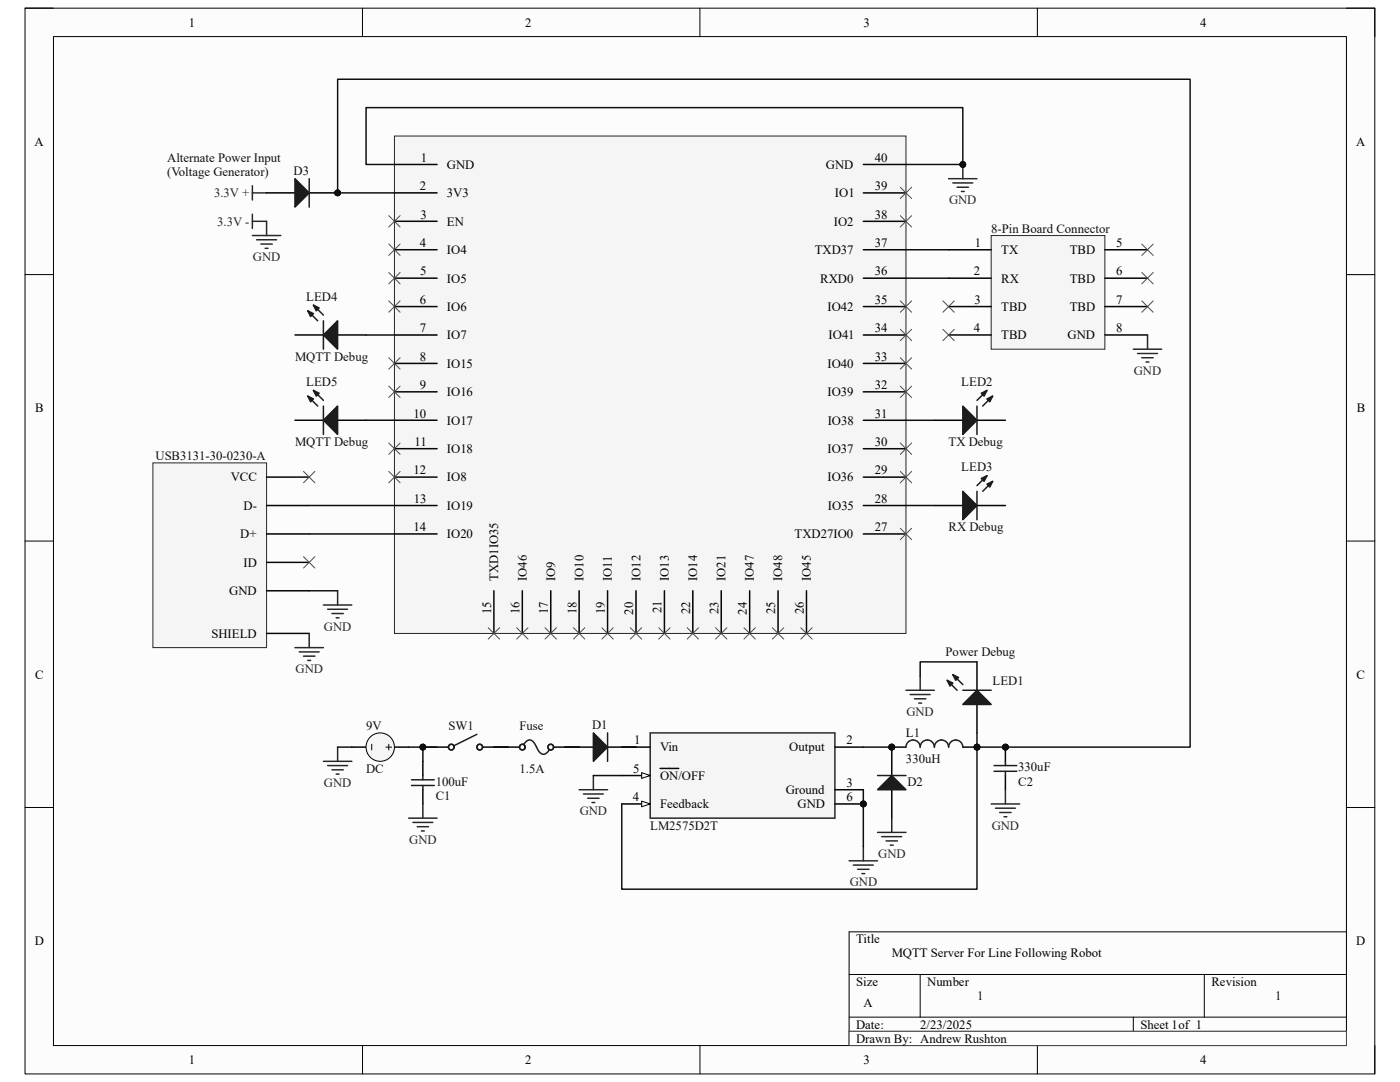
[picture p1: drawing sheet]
<svg xmlns="http://www.w3.org/2000/svg" width="279mm" height="216mm" viewBox="0 0 279 216" stroke-linecap="round" stroke-linejoin="round" font-family="sans-serif">
<path d="M5 1.6h269.4v212.7h-269.4z" fill-rule="evenodd" fill="#fcfcfc"/>
<path d="M5 1.6h269.4v212.7h-269.4z" fill="none" stroke="#000" stroke-width=".2"/>
<path d="M10.7 7.3h258v201.3h-258z" fill-rule="evenodd" fill="#fcfcfc"/>
<g fill="none" stroke="#000" stroke-width=".2">
<path d="M5 1.6h5.7M10.7 7.3h258v201.3h-258zM72.3 1.6v5.7M139.7 1.6v5.7M207 1.6v5.7M268.7 1.6h5.7v5.7M5 54.8h5.7M268.7 54.8h5.7M5 108h5.7M268.7 108h5.7M5 161.1h5.7M268.7 161.1h5.7"/>
<path d="M169.5 194.4h99.2M183.6 194.4v8.6M240.3 194.4v8.6M268.7 185.9h-99.2v22.7M72.3 208.6v5.7M139.7 208.6v5.7M169.5 203h99.2M169.5 205.8h99.2M207 208.6v5.7M226.2 203v5.6M274.4 208.6v5.7"/>
</g>
<path d="M78.7 27.1h102.1v99.3h-102.1z" fill-rule="evenodd" fill="#f5f5f5"/>
<path d="M78.7 27.1h102.1v99.3h-102.1z" fill="none" stroke="#262626" stroke-width=".2"/>
<g fill="none" stroke="#000" stroke-width=".3">
<path d="M78.7 32.8h8.5M78.7 38.5h8.5M172.3 32.8h8.5M172.3 38.5h8.5M78.7 44.2h8.5M78.7 49.8h8.5M78.7 55.5h8.5M172.3 44.2h8.5M172.3 49.8h8.5M172.3 55.5h8.5M78.7 61.2h8.5M78.7 66.8h8.5"/>
<path d="M78.7 72.5h8.5M78.7 78.2h8.5M172.3 61.2h8.5M172.3 66.8h8.5M172.3 72.5h8.5M172.3 78.2h8.5M78.7 83.9h8.5M78.7 89.5h8.5M78.7 95.2h8.5M172.3 83.9h8.5M172.3 95.2h8.5M172.3 89.5h8.5"/>
<path d="M78.7 100.9h8.5M78.7 106.5h8.5M98.6 117.9v8.5M104.2 117.9v8.5M109.9 117.9v8.5M115.6 117.9v8.5M121.3 117.9v8.5M126.9 117.9v8.5M132.6 117.9v8.5M138.3 117.9v8.5M143.9 117.9v8.5M149.6 117.9v8.5"/>
<path d="M155.3 117.9v8.5M161 117.9v8.5M172.3 100.9h8.5M172.3 106.5h8.5"/>
</g>
<circle cx="172.3" cy="160.4" r=".57" fill="#0e0e0e"/>
<circle cx="172.3" cy="160.4" r=".57" fill="none" stroke="#0e0e0e" stroke-width=".2"/>
<path d="M129.8 146.2h36.8v17.1h-36.8z" fill-rule="evenodd" fill="#f5f5f5"/>
<path d="M129.8 146.2h36.8v17.1h-36.8z" fill="none" stroke="#262626" stroke-width=".3"/>
<path d="M124.1 154.7h5.7" fill="none" stroke="#000" stroke-width=".3"/>
<path d="M128.1 154.2l1.7 .5-1.7 .6z" fill="#fbfbfb"/>
<path d="M128.1 154.2l1.7 .5-1.7 .6z" fill="none" stroke="#000" stroke-width=".2"/>
<path d="M131.7 153.3h3.7M124.1 160.4h5.7" fill="none" stroke="#000" stroke-width=".3"/>
<path d="M128.1 159.9l1.7 .5-1.7 .6z" fill="#fbfbfb"/>
<path d="M128.1 159.9l1.7 .5-1.7 .6z" fill="none" stroke="#000" stroke-width=".2"/>
<path d="M124.1 149.1h5.7M166.6 157.6h5.7M166.6 149.1h5.7M166.6 160.4h5.7" fill="none" stroke="#000" stroke-width=".3"/>
<circle cx="172.3" cy="160.4" r=".57" fill="#0e0e0e"/>
<circle cx="172.3" cy="160.4" r=".57" fill="none" stroke="#0e0e0e" stroke-width=".2"/>
<path d="M30.5 92.4h22.7v36.8h-22.7z" fill-rule="evenodd" fill="#f5f5f5"/>
<path d="M30.5 92.4h22.7v36.8h-22.7z" fill="none" stroke="#262626" stroke-width=".2"/>
<path d="M53.2 95.2h8.5M53.2 100.9h8.5M53.2 106.5h8.5M53.2 112.2h8.5M53.2 117.9h8.5M53.2 126.4h8.5M70.2 149.1h2.9M78.7 149.1h2.9" fill="none" stroke="#000" stroke-width=".3"/>
<path d="M67.4 117.9v2.8M58.9 129.2h5.6M59.7 130.1h4M60.6 130.9h2.2M61.4 131.8h.6M61.7 126.4v2.8M64.5 120.7h5.7M65.4 121.6h4M66.2 122.4h2.3M67.1 123.3h.6" fill="none" stroke="#262626" stroke-width=".3"/>
<circle cx="75.9" cy="149.1" r="2.83" fill="#f5f5f5"/>
<g fill="none" stroke="#000" stroke-width=".2">
<path d="M74.2 148.5v1.1M77 149.1h1.2M77.6 148.5v1.1"/>
<circle cx="75.9" cy="149.1" r="2.83"/>
</g>
<path d="M84.4 151.9v2.8M84.4 157.6v2.8" fill="none" stroke="#000" stroke-width=".3"/>
<path d="M82.1 155.6h4.6M82.1 156.7h4.6M84.4 154.7v.9M84.4 156.7v.9" fill="none" stroke="#1c1c1c" stroke-width=".3"/>
<path d="M64.5 151.9h5.7M65.4 152.8h4M66.2 153.6h2.3M67.1 154.5h.6M67.4 149.1v2.8M81.6 163.3h5.6M82.4 164.1h4M83.3 165h2.2M84.1 165.8h.6M84.4 160.4v2.9" fill="none" stroke="#262626" stroke-width=".3"/>
<circle cx="84.4" cy="149.1" r=".57" fill="#0e0e0e"/>
<circle cx="84.4" cy="149.1" r=".57" fill="none" stroke="#0e0e0e" stroke-width=".2"/>
<path d="M84.4 149.1h5.1" fill="none" stroke="#000" stroke-width=".3"/>
<circle cx="84.4" cy="149.1" r=".57" fill="#0e0e0e"/>
<circle cx="84.4" cy="149.1" r=".57" fill="none" stroke="#0e0e0e" stroke-width=".2"/>
<path d="M96.3 149.1h7.4M110.5 149.1h7.9M121.3 149.1h5.6" fill="none" stroke="#000" stroke-width=".3"/>
<g fill="none" stroke="#1c1c1c" stroke-width=".3">
<path d="M95.2 146.5l-4.6 2.3M104.5 148.5a1.14 1.14 0 0 1 1.8-.6l.9 1.4a1.22 1.22 0 0 0 2 .8l.4-.5"/>
<circle cx="90.1" cy="149.1" r=".57"/>
<circle cx="95.7" cy="149.1" r=".57"/>
<circle cx="104.2" cy="149.1" r=".57"/>
<circle cx="109.9" cy="149.1" r=".57"/>
</g>
<path d="M118.4 146.2l2.9 2.9-2.9 2.8z" fill="#1c1c1c"/>
<path d="M118.4 146.2l2.9 2.9-2.9 2.8zM121.3 146.2v5.7" fill="none" stroke="#1c1c1c" stroke-width=".3"/>
<path d="M115.6 157.6h5.7M116.4 158.4h4M117.3 159.3h2.3M118.4 154.7v2.9M118.1 160.1h.6M169.5 171.8h5.6M170.3 172.6h4M171.2 173.5h2.2M172 174.3h.6M172.3 168.9v2.9" fill="none" stroke="#262626" stroke-width=".3"/>
<circle cx="178" cy="149.1" r=".57" fill="#0e0e0e"/>
<circle cx="178" cy="149.1" r=".57" fill="none" stroke="#0e0e0e" stroke-width=".2"/>
<path d="M178 149.1v5.6M178 157.6v5.7" fill="none" stroke="#000" stroke-width=".3"/>
<circle cx="178" cy="149.1" r=".57" fill="#0e0e0e"/>
<circle cx="178" cy="149.1" r=".57" fill="none" stroke="#0e0e0e" stroke-width=".2"/>
<path d="M175.1 157.6l2.9-2.9 2.8 2.9z" fill="#1c1c1c"/>
<path d="M175.1 157.6l2.9-2.9 2.8 2.9zM175.1 154.7h5.7" fill="none" stroke="#1c1c1c" stroke-width=".3"/>
<path d="M175.1 166.1h5.7M176 166.9h3.9M176.8 167.8h2.3M177.7 168.6h.6M178 163.3v2.8" fill="none" stroke="#262626" stroke-width=".3"/>
<circle cx="178" cy="149.1" r=".57" fill="#0e0e0e"/>
<circle cx="178" cy="149.1" r=".57" fill="none" stroke="#0e0e0e" stroke-width=".2"/>
<circle cx="195" cy="149.1" r=".57" fill="#0e0e0e"/>
<circle cx="195" cy="149.1" r=".57" fill="none" stroke="#0e0e0e" stroke-width=".2"/>
<path d="M178 149.1h2.8" fill="none" stroke="#000" stroke-width=".3"/>
<circle cx="178" cy="149.1" r=".57" fill="#0e0e0e"/>
<circle cx="178" cy="149.1" r=".57" fill="none" stroke="#0e0e0e" stroke-width=".2"/>
<path d="M192.2 149.1h2.8" fill="none" stroke="#000" stroke-width=".3"/>
<circle cx="195" cy="149.1" r=".57" fill="#0e0e0e"/>
<circle cx="195" cy="149.1" r=".57" fill="none" stroke="#0e0e0e" stroke-width=".2"/>
<path d="M180.8 149.1a1.42 1.42 0 0 1 1.4-1.4 1.42 1.42 0 0 1 1.4 1.4 1.42 1.42 0 0 1 1.5-1.4 1.42 1.42 0 0 1 1.4 1.4 1.42 1.42 0 0 1 1.4-1.4 1.42 1.42 0 0 1 1.4 1.4 1.42 1.42 0 0 1 1.4-1.4 1.42 1.42 0 0 1 1.5 1.4" fill="none" stroke="#1c1c1c" stroke-width=".3"/>
<circle cx="200.7" cy="149.1" r=".57" fill="#0e0e0e"/>
<circle cx="200.7" cy="149.1" r=".57" fill="none" stroke="#0e0e0e" stroke-width=".2"/>
<path d="M200.6 149.1v2.8M200.6 154.7v2.9" fill="none" stroke="#000" stroke-width=".3"/>
<circle cx="200.7" cy="149.1" r=".57" fill="#0e0e0e"/>
<circle cx="200.7" cy="149.1" r=".57" fill="none" stroke="#0e0e0e" stroke-width=".2"/>
<path d="M198.4 152.8h4.5M198.4 153.9h4.5M200.6 151.9v.9M200.6 153.9v.8" fill="none" stroke="#1c1c1c" stroke-width=".3"/>
<path d="M189.3 35.7h5.7M190.2 36.5h3.9M191 37.4h2.3M191.9 38.2h.5M192.2 32.8v2.9M200.6 157.6v2.8M197.8 160.4h5.7M198.7 161.3h3.9M199.5 162.1h2.3M200.4 163h.5" fill="none" stroke="#262626" stroke-width=".3"/>
<circle cx="192.1" cy="32.8" r=".57" fill="#0e0e0e"/>
<circle cx="192.1" cy="32.8" r=".57" fill="none" stroke="#0e0e0e" stroke-width=".2"/>
<path d="M60.6 94.1l2.2 2.2M62.8 94.1l-2.2 2.2M60.6 111.1l2.2 2.2M62.8 111.1l-2.2 2.2" fill="none" stroke="#4c4c4c" stroke-width=".2"/>
<path d="M197.8 47h22.7v22.7h-22.7z" fill-rule="evenodd" fill="#f5f5f5"/>
<path d="M197.8 47h22.7v22.7h-22.7z" fill="none" stroke="#262626" stroke-width=".2"/>
<path d="M189.3 49.8h8.5M189.3 55.5h8.5M220.5 49.8h8.5M220.5 55.5h8.5M189.3 61.2h8.5M189.3 66.8h8.5M220.5 61.2h8.5M220.5 66.8h8.5M195 132.1v5.6M195 140.6v5.6" fill="none" stroke="#000" stroke-width=".3"/>
<path d="M226.2 69.7h5.6M227 70.5h4M227.9 71.4h2.2M228.7 72.2h.6M229 66.8v2.9" fill="none" stroke="#262626" stroke-width=".3"/>
<path d="M195 137.7l2.8 2.9h-5.6z" fill="#1c1c1c"/>
<path d="M189 135.8l2 1.9M190.2 134.6l2 2M195 137.7l2.8 2.9h-5.6z" fill="none" stroke="#1c1c1c" stroke-width=".3"/>
<path d="M190.2 134.6l1.1 .6-.6 .6z" fill="#1c1c1c"/>
<path d="M190.2 134.6l1.1 .6-.6 .6z" fill="none" stroke="#1c1c1c" stroke-width=".3"/>
<path d="M189 135.8l1.2 .5-.6 .6z" fill="#1c1c1c"/>
<path d="M189 135.8l1.2 .5-.6 .6zM192.2 137.7h5.6" fill="none" stroke="#1c1c1c" stroke-width=".3"/>
<path d="M186.5 83.9h5.7M195 83.9h5.6" fill="none" stroke="#000" stroke-width=".3"/>
<path d="M192.2 81l2.8 2.9-2.8 2.8z" fill="#1c1c1c"/>
<path d="M197 77.9l-2 2M198.1 79l-2 2M192.2 81l2.8 2.9-2.8 2.8z" fill="none" stroke="#1c1c1c" stroke-width=".3"/>
<path d="M197 79.6l1.1-.6-.6 1.2z" fill="#1c1c1c"/>
<path d="M197 79.6l1.1-.6-.6 1.2z" fill="none" stroke="#1c1c1c" stroke-width=".3"/>
<path d="M195.8 78.5l1.2-.6-.6 1.1z" fill="#1c1c1c"/>
<path d="M195.8 78.5l1.2-.6-.6 1.1zM195 81v5.7" fill="none" stroke="#1c1c1c" stroke-width=".3"/>
<path d="M186.5 100.9h5.7M195 100.9h5.6" fill="none" stroke="#000" stroke-width=".3"/>
<path d="M192.2 98l2.8 2.9-2.8 2.8z" fill="#1c1c1c"/>
<path d="M192.2 98l2.8 2.9-2.8 2.8zM197 94.9l-2 2M198.1 96.1l-2 1.9" fill="none" stroke="#1c1c1c" stroke-width=".3"/>
<path d="M197 96.6l1.1-.5-.6 1.1z" fill="#1c1c1c"/>
<path d="M197 96.6l1.1-.5-.6 1.1z" fill="none" stroke="#1c1c1c" stroke-width=".3"/>
<path d="M195.8 95.5l1.2-.6-.6 1.2z" fill="#1c1c1c"/>
<path d="M195 98v5.7M195.8 95.5l1.2-.6-.6 1.2z" fill="none" stroke="#1c1c1c" stroke-width=".3"/>
<path d="M58.9 66.8h5.6M67.4 66.8h5.6" fill="none" stroke="#000" stroke-width=".3"/>
<path d="M67.4 64v5.7l-2.9-2.9z" fill="#1c1c1c"/>
<path d="M61.4 62l2 2M62.6 60.9l1.9 2M67.4 64v5.7l-2.9-2.9z" fill="none" stroke="#1c1c1c" stroke-width=".3"/>
<path d="M61.4 62l1.2 .6-.6 .6z" fill="#1c1c1c"/>
<path d="M61.4 62l1.2 .6-.6 .6z" fill="none" stroke="#1c1c1c" stroke-width=".3"/>
<path d="M62.6 60.9l1.1 .6-.6 .5z" fill="#1c1c1c"/>
<path d="M62.6 60.9l1.1 .6-.6 .5zM64.5 64v5.7" fill="none" stroke="#1c1c1c" stroke-width=".3"/>
<path d="M58.9 83.9h5.6M67.4 83.9h5.6" fill="none" stroke="#000" stroke-width=".3"/>
<path d="M64.5 83.9l2.9-2.9v5.7z" fill="#1c1c1c"/>
<path d="M61.4 79l2 2M62.6 77.9l1.9 2M64.5 83.9l2.9-2.9v5.7z" fill="none" stroke="#1c1c1c" stroke-width=".3"/>
<path d="M61.4 79l1.2 .6-.6 .6z" fill="#1c1c1c"/>
<path d="M61.4 79l1.2 .6-.6 .6z" fill="none" stroke="#1c1c1c" stroke-width=".3"/>
<path d="M62.6 77.9l1.1 .6-.6 .5z" fill="#1c1c1c"/>
<path d="M62.6 77.9l1.1 .6-.6 .5zM64.5 81v5.7" fill="none" stroke="#1c1c1c" stroke-width=".3"/>
<path d="M50.4 37.1v2.8M50.4 38.5h2.8M50.4 47h5.6M51.2 47.8h4M52.1 48.7h2.2M52.9 49.5h.6M53.2 44.2v2.8M180.8 137.7h5.7M181.7 138.6h3.9M182.5 139.4h2.3M183.6 134.9v2.8M183.4 140.3h.5" fill="none" stroke="#262626" stroke-width=".3"/>
<circle cx="67.4" cy="38.5" r=".57" fill="#0e0e0e"/>
<circle cx="67.4" cy="38.5" r=".57" fill="none" stroke="#0e0e0e" stroke-width=".2"/>
<path d="M53.2 38.5h5.7M61.7 38.5h5.7" fill="none" stroke="#000" stroke-width=".3"/>
<circle cx="67.4" cy="38.5" r=".57" fill="#0e0e0e"/>
<circle cx="67.4" cy="38.5" r=".57" fill="none" stroke="#0e0e0e" stroke-width=".2"/>
<path d="M58.9 35.7l2.8 2.8-2.8 2.8z" fill="#1c1c1c"/>
<path d="M58.9 35.7l2.8 2.8-2.8 2.8zM61.7 35.7v5.6" fill="none" stroke="#1c1c1c" stroke-width=".3"/>
<path d="M50.4 42.7v2.9M50.4 44.2h2.8" fill="none" stroke="#262626" stroke-width=".3"/>
<g fill="none" stroke="#4c4c4c" stroke-width=".2">
<path d="M179.7 37.4l2.2 2.2M181.9 37.4l-2.2 2.2M77.6 43l2.3 2.3M77.6 48.7l2.3 2.3M77.6 54.4l2.3 2.2M79.9 43l-2.3 2.3M79.9 48.7l-2.3 2.3M79.9 54.4l-2.3 2.2M179.7 43l2.2 2.3M181.9 43l-2.2 2.3M227.9 54.4l2.2 2.2M227.9 48.7l2.2 2.3"/>
<path d="M230.1 54.4l-2.2 2.2M230.1 48.7l-2.2 2.3M77.6 60l2.3 2.3M77.6 71.4l2.3 2.2M77.6 77.1l2.3 2.2M79.9 60l-2.3 2.3M79.9 71.4l-2.3 2.2M79.9 77.1l-2.3 2.2M179.7 60l2.2 2.3M179.7 65.7l2.2 2.3M179.7 71.4l2.2 2.2M179.7 77.1l2.2 2.2"/>
<path d="M181.9 60l-2.2 2.3M181.9 65.7l-2.2 2.3M181.9 71.4l-2.2 2.2M181.9 77.1l-2.2 2.2M188.2 65.7l2.2 2.3M188.2 60l2.2 2.3M190.4 65.7l-2.2 2.3M190.4 60l-2.2 2.3M227.9 60l2.2 2.3M230.1 60l-2.2 2.3M77.6 88.4l2.3 2.3M77.6 94.1l2.3 2.2"/>
<path d="M79.9 88.4l-2.3 2.3M79.9 94.1l-2.3 2.2M179.7 88.4l2.2 2.3M179.7 94.1l2.2 2.2M181.9 88.4l-2.2 2.3M181.9 94.1l-2.2 2.2M179.7 105.4l2.2 2.3M181.9 105.4l-2.2 2.3M97.4 125.3l2.3 2.2M99.7 125.3l-2.3 2.2M103.1 125.3l2.3 2.2M105.4 125.3l-2.3 2.2"/>
<path d="M108.8 125.3l2.2 2.2M111 125.3l-2.2 2.2M114.4 125.3l2.3 2.2M116.7 125.3l-2.3 2.2M120.1 125.3l2.3 2.2M122.4 125.3l-2.3 2.2M125.8 125.3l2.3 2.2M128.1 125.3l-2.3 2.2M131.5 125.3l2.2 2.2M133.7 125.3l-2.2 2.2M137.1 125.3l2.3 2.2M139.4 125.3l-2.3 2.2"/>
<path d="M142.8 125.3l2.3 2.2M145.1 125.3l-2.3 2.2M148.5 125.3l2.2 2.2M150.7 125.3l-2.2 2.2M154.1 125.3l2.3 2.2M156.4 125.3l-2.3 2.2M159.8 125.3l2.3 2.2M162.1 125.3l-2.3 2.2"/>
</g>
<path d="M61.7 117.9h5.7M61.7 100.9h17M61.7 106.5h17M67.4 149.1h2.8M81.6 149.1h5.6" fill="none" stroke="#0e0e0e" stroke-width=".3"/>
<circle cx="84.4" cy="149.1" r=".57" fill="#0e0e0e"/>
<circle cx="84.4" cy="149.1" r=".57" fill="none" stroke="#0e0e0e" stroke-width=".2"/>
<path d="M172.3 160.4v8.5" fill="none" stroke="#0e0e0e" stroke-width=".3"/>
<circle cx="172.3" cy="160.4" r=".57" fill="#0e0e0e"/>
<circle cx="172.3" cy="160.4" r=".57" fill="none" stroke="#0e0e0e" stroke-width=".2"/>
<path d="M118.4 154.7h5.7M172.3 149.1h5.7" fill="none" stroke="#0e0e0e" stroke-width=".3"/>
<circle cx="178" cy="149.1" r=".57" fill="#0e0e0e"/>
<circle cx="178" cy="149.1" r=".57" fill="none" stroke="#0e0e0e" stroke-width=".2"/>
<path d="M195 149.1v28.3h-70.9v-17" fill="none" stroke="#0e0e0e" stroke-width=".3"/>
<circle cx="195" cy="149.1" r=".57" fill="#0e0e0e"/>
<circle cx="195" cy="149.1" r=".57" fill="none" stroke="#0e0e0e" stroke-width=".2"/>
<path d="M195 149.1h5.6" fill="none" stroke="#0e0e0e" stroke-width=".3"/>
<circle cx="195" cy="149.1" r=".57" fill="#0e0e0e"/>
<circle cx="195" cy="149.1" r=".57" fill="none" stroke="#0e0e0e" stroke-width=".2"/>
<circle cx="200.7" cy="149.1" r=".57" fill="#0e0e0e"/>
<circle cx="200.7" cy="149.1" r=".57" fill="none" stroke="#0e0e0e" stroke-width=".2"/>
<path d="M180.8 32.8h11.4" fill="none" stroke="#0e0e0e" stroke-width=".3"/>
<circle cx="192.1" cy="32.8" r=".57" fill="#0e0e0e"/>
<circle cx="192.1" cy="32.8" r=".57" fill="none" stroke="#0e0e0e" stroke-width=".2"/>
<path d="M172.3 157.6v2.8" fill="none" stroke="#0e0e0e" stroke-width=".3"/>
<circle cx="172.3" cy="160.4" r=".57" fill="#0e0e0e"/>
<circle cx="172.3" cy="160.4" r=".57" fill="none" stroke="#0e0e0e" stroke-width=".2"/>
<path d="M84.4 149.1v2.8M98.6 149.1h2.8M112.7 149.1h2.9M124.1 149.1h2.8" fill="none" stroke="#0e0e0e" stroke-width=".3"/>
<circle cx="84.4" cy="149.1" r=".57" fill="#0e0e0e"/>
<circle cx="84.4" cy="149.1" r=".57" fill="none" stroke="#0e0e0e" stroke-width=".2"/>
<path d="M78.7 32.8h-5.6v-11.3h119.1v11.3M180.8 49.8h8.5M180.8 55.5h8.5M73 66.8h5.7M73 83.9h5.7M180.8 83.9h5.7M180.8 100.9h5.7M195 132.1h-11.4v2.8" fill="none" stroke="#0e0e0e" stroke-width=".3"/>
<circle cx="192.1" cy="32.8" r=".57" fill="#0e0e0e"/>
<circle cx="192.1" cy="32.8" r=".57" fill="none" stroke="#0e0e0e" stroke-width=".2"/>
<path d="M195 146.2v2.9" fill="none" stroke="#0e0e0e" stroke-width=".3"/>
<circle cx="195" cy="149.1" r=".57" fill="#0e0e0e"/>
<circle cx="195" cy="149.1" r=".57" fill="none" stroke="#0e0e0e" stroke-width=".2"/>
<path d="M78.7 38.5h-11.3v-22.7h170.1v133.3h-36.9" fill="none" stroke="#0e0e0e" stroke-width=".3"/>
<circle cx="200.7" cy="149.1" r=".57" fill="#0e0e0e"/>
<circle cx="200.7" cy="149.1" r=".57" fill="none" stroke="#0e0e0e" stroke-width=".2"/>
<circle cx="67.4" cy="38.5" r=".57" fill="#0e0e0e"/>
<circle cx="67.4" cy="38.5" r=".57" fill="none" stroke="#0e0e0e" stroke-width=".2"/>
<path d="M169.5 205.8h99.2v2.8h-99.2z" fill-rule="evenodd" fill="#fefefe"/>
<path d="M169.5 205.8h99.2v2.8h-99.2z" fill="none" stroke="#434343" stroke-width=".2"/>
<g font-size="2.5">
<text x="37.7" y="5.3">1</text>
<text x="104.8" y="5.3">2</text>
<text x="172.3" y="5.3">3</text>
<text x="239.5" y="5.3">4</text>
<text x="6.9" y="29.1">A</text>
<text x="270.6" y="29.1">A</text>
<text x="84" y="32.3">1</text>
<text x="89.2" y="33.7">GND</text>
<text x="164.8" y="33.7">GND</text>
<text x="174.6" y="32.3">40</text>
<text x="83.8" y="37.9">2</text>
<text x="89.2" y="39.4">3V3</text>
<text x="166.6" y="39.4">IO1</text>
<text x="174.6" y="37.9">39</text>
<text x="83.9" y="43.6">3</text>
<text x="89.2" y="45">EN</text>
<text x="166.4" y="45">IO2</text>
<text x="174.6" y="43.6">38</text>
<text x="83.8" y="49.3">4</text>
<text x="89.2" y="50.7">IO4</text>
<text x="162.6" y="50.7">TXD37</text>
<text x="174.6" y="49.3">37</text>
<text x="194.6" y="49.3">1</text>
<text x="199.8" y="50.7">TX</text>
<text x="213.5" y="50.7">TBD</text>
<text x="222.8" y="49.3">5</text>
<text x="83.9" y="54.9">5</text>
<text x="89.2" y="56.4">IO5</text>
<text x="163.7" y="56.4">RXD0</text>
<text x="174.6" y="54.9">36</text>
<text x="194.4" y="54.9">2</text>
<text x="199.8" y="56.4">RX</text>
<text x="213.5" y="56.4">TBD</text>
<text x="222.8" y="54.9">6</text>
<text x="83.8" y="60.6">6</text>
<text x="89.2" y="62.1">IO6</text>
<text x="165.1" y="62.1">IO42</text>
<text x="174.6" y="60.6">35</text>
<text x="194.5" y="60.6">3</text>
<text x="199.8" y="62.1">TBD</text>
<text x="213.5" y="62.1">TBD</text>
<text x="222.8" y="60.6">7</text>
<text x="83.8" y="66.3">7</text>
<text x="83.8" y="72">8</text>
<text x="89.2" y="67.7">IO7</text>
<text x="165.4" y="67.7">IO41</text>
<text x="174.6" y="72">33</text>
<text x="174.6" y="66.3">34</text>
<text x="194.4" y="66.3">4</text>
<text x="199.8" y="67.7">TBD</text>
<text x="213.1" y="67.7">GND</text>
<text x="222.8" y="66.3">8</text>
<text x="83.8" y="77.6">9</text>
<text x="89.2" y="73.4">IO15</text>
<text x="165.1" y="73.4">IO40</text>
<text x="174.6" y="77.6">32</text>
<text x="7" y="82.3">B</text>
<text x="82.5" y="83.3">10</text>
<text x="89.2" y="79">IO16</text>
<text x="165.1" y="79">IO39</text>
<text x="174.6" y="83.3">31</text>
<text x="270.8" y="82.3">B</text>
<text x="82.7" y="89">11</text>
<text x="89.2" y="84.7">IO17</text>
<text x="165.2" y="84.7">IO38</text>
<text x="174.6" y="89">30</text>
<text x="82.5" y="94.7">12</text>
<text x="89.2" y="90.4">IO18</text>
<text x="165.1" y="90.4">IO37</text>
<text x="174.6" y="94.7">29</text>
<text x="46.1" y="96.1">VCC</text>
<text x="48.6" y="101.7">D-</text>
<text x="82.6" y="100.3">13</text>
<text x="89.2" y="96.1">IO8</text>
<text x="89.2" y="101.7">IO19</text>
<text x="165.1" y="96.1">IO36</text>
<text x="165.2" y="101.7">IO35</text>
<text x="174.6" y="100.3">28</text>
<text x="48" y="107.4">D+</text>
<text x="82.5" y="106">14</text>
<text x="89.2" y="107.4">IO20</text>
<text x="158.6" y="107.4">TXD27IO0</text>
<text x="174.6" y="106">27</text>
<text x="48.6" y="113.1">ID</text>
<text x="45.8" y="118.7">GND</text>
<text x="99.4" y="115.9" transform="rotate(-90 99.4 115.9)">TXD1IO35</text>
<text x="105.1" y="115.9" transform="rotate(-90 105.1 115.9)">IO46</text>
<text x="110.8" y="115.9" transform="rotate(-90 110.8 115.9)">IO9</text>
<text x="116.5" y="115.9" transform="rotate(-90 116.5 115.9)">IO10</text>
<text x="122.1" y="115.9" transform="rotate(-90 122.1 115.9)">IO11</text>
<text x="127.8" y="115.9" transform="rotate(-90 127.8 115.9)">IO12</text>
<text x="133.5" y="115.9" transform="rotate(-90 133.5 115.9)">IO13</text>
<text x="139.2" y="115.9" transform="rotate(-90 139.2 115.9)">IO14</text>
<text x="144.8" y="115.9" transform="rotate(-90 144.8 115.9)">IO21</text>
<text x="150.5" y="115.9" transform="rotate(-90 150.5 115.9)">IO47</text>
<text x="156.1" y="115.9" transform="rotate(-90 156.1 115.9)">IO48</text>
<text x="161.8" y="115.9" transform="rotate(-90 161.8 115.9)">IO45</text>
<text x="98" y="122.6" transform="rotate(-90 98 122.6)">15</text>
<text x="103.7" y="122.6" transform="rotate(-90 103.7 122.6)">16</text>
<text x="109.3" y="122.6" transform="rotate(-90 109.3 122.6)">17</text>
<text x="115" y="122.6" transform="rotate(-90 115 122.6)">18</text>
<text x="120.7" y="122.6" transform="rotate(-90 120.7 122.6)">19</text>
<text x="126.4" y="122.6" transform="rotate(-90 126.4 122.6)">20</text>
<text x="132" y="122.4" transform="rotate(-90 132 122.4)">21</text>
<text x="137.7" y="122.6" transform="rotate(-90 137.7 122.6)">22</text>
<text x="143.4" y="122.5" transform="rotate(-90 143.4 122.5)">23</text>
<text x="149.1" y="122.6" transform="rotate(-90 149.1 122.6)">24</text>
<text x="154.7" y="122.6" transform="rotate(-90 154.7 122.6)">25</text>
<text x="160.4" y="122.6" transform="rotate(-90 160.4 122.6)">26</text>
<text x="42.2" y="127.3">SHIELD</text>
<text x="7" y="135.4">C</text>
<text x="270.7" y="135.4">C</text>
<text x="126.5" y="148.5">1</text>
<text x="131.7" y="149.9">Vin</text>
<text x="157.5" y="149.9">Output</text>
<text x="168.9" y="148.5">2</text>
<text x="126.4" y="154.2">5</text>
<text x="131.7" y="155.6">ON/OFF</text>
<text x="126.3" y="159.9">4</text>
<text x="131.7" y="161.3">Feedback</text>
<text x="156.8" y="158.5">Ground</text>
<text x="159.2" y="161.3">GND</text>
<text x="168.9" y="157">3</text>
<text x="168.9" y="159.9">6</text>
<text x="6.9" y="188.6">D</text>
<text x="170.9" y="188.2">Title</text>
<text x="178" y="191.1">MQTT Server For Line Following Robot</text>
<text x="270.7" y="188.6">D</text>
<text x="170.9" y="196.7">Size</text>
<text x="185" y="196.7">Number</text>
<text x="241.8" y="196.7">Revision</text>
<text x="172.3" y="201">A</text>
<text x="170.9" y="205.2">Date:</text>
<text x="170.9" y="208.1">File:</text>
<text x="170.9" y="208.1">Drawn By: Andrew Rushton</text>
<text x="183.6" y="205.2">2/23/2025</text>
<text x="183.7" y="208.1">C:\Users\..\Individual_Schematic_Design.SchDoc</text>
<text x="227.6" y="208.1">Drawn By:</text>
<text x="227.6" y="205.2">Sheet 1of 1</text>
<text x="37.7" y="212.3">1</text>
<text x="104.8" y="212.3">2</text>
<text x="172.3" y="212.3">3</text>
<text x="239.5" y="212.3">4</text>
</g>
<g font-size="2.5" fill="#0e0e0e">
<text x="33.4" y="32.3">Alternate Power Input</text>
<text x="33.4" y="35.1">(Voltage Generator)</text>
<text x="58.6" y="34.8">D3</text>
<text x="197.8" y="46.4">8-Pin Board Connector</text>
<text x="61.1" y="60.1">LED4</text>
<text x="58.9" y="72">MQTT Debug</text>
<text x="61.1" y="77.1">LED5</text>
<text x="191.9" y="77.1">LED2</text>
<text x="58.9" y="89">MQTT Debug</text>
<text x="189.3" y="89">TX Debug</text>
<text x="31" y="91.8">USB3131-30-0230-A</text>
<text x="191.9" y="94.1">LED3</text>
<text x="189.3" y="106">RX Debug</text>
<text x="188.7" y="130.9">Power Debug</text>
<text x="198.1" y="136.6">LED1</text>
<text x="73.1" y="145.7">9V</text>
<text x="89.5" y="145.7">SW1</text>
<text x="103.7" y="145.7">Fuse</text>
<text x="118.2" y="145.4">D1</text>
<text x="180.8" y="147.1">L1</text>
<text x="73.1" y="154.2">DC</text>
<text x="103.7" y="154.2">1.5A</text>
<text x="180.8" y="152.2">330uH</text>
<text x="203.2" y="153.9">330uF</text>
<text x="87" y="159.6">C1</text>
<text x="87" y="156.8">100uF</text>
<text x="181.1" y="156.8">D2</text>
<text x="203.2" y="156.8">C2</text>
<text x="129.8" y="165.5">LM2575D2T</text>
<text x="195" y="199.6">1</text>
<text x="254.5" y="199.6">1</text>
</g>
<g font-size="2.5" fill="#262626">
<text x="42.7" y="39.4">3.3V +</text>
<text x="189.4" y="40.8">GND</text>
<text x="43.3" y="45">3.3V -</text>
<text x="50.5" y="52.1">GND</text>
<text x="226.3" y="74.8">GND</text>
<text x="64.6" y="125.9">GND</text>
<text x="59" y="134.4">GND</text>
<text x="180.9" y="142.9">GND</text>
<text x="64.6" y="157">GND</text>
<text x="115.7" y="162.7">GND</text>
<text x="197.9" y="165.5">GND</text>
<text x="81.7" y="168.4">GND</text>
<text x="175.3" y="171.2">GND</text>
<text x="169.6" y="176.9">GND</text>
</g>
</svg>
